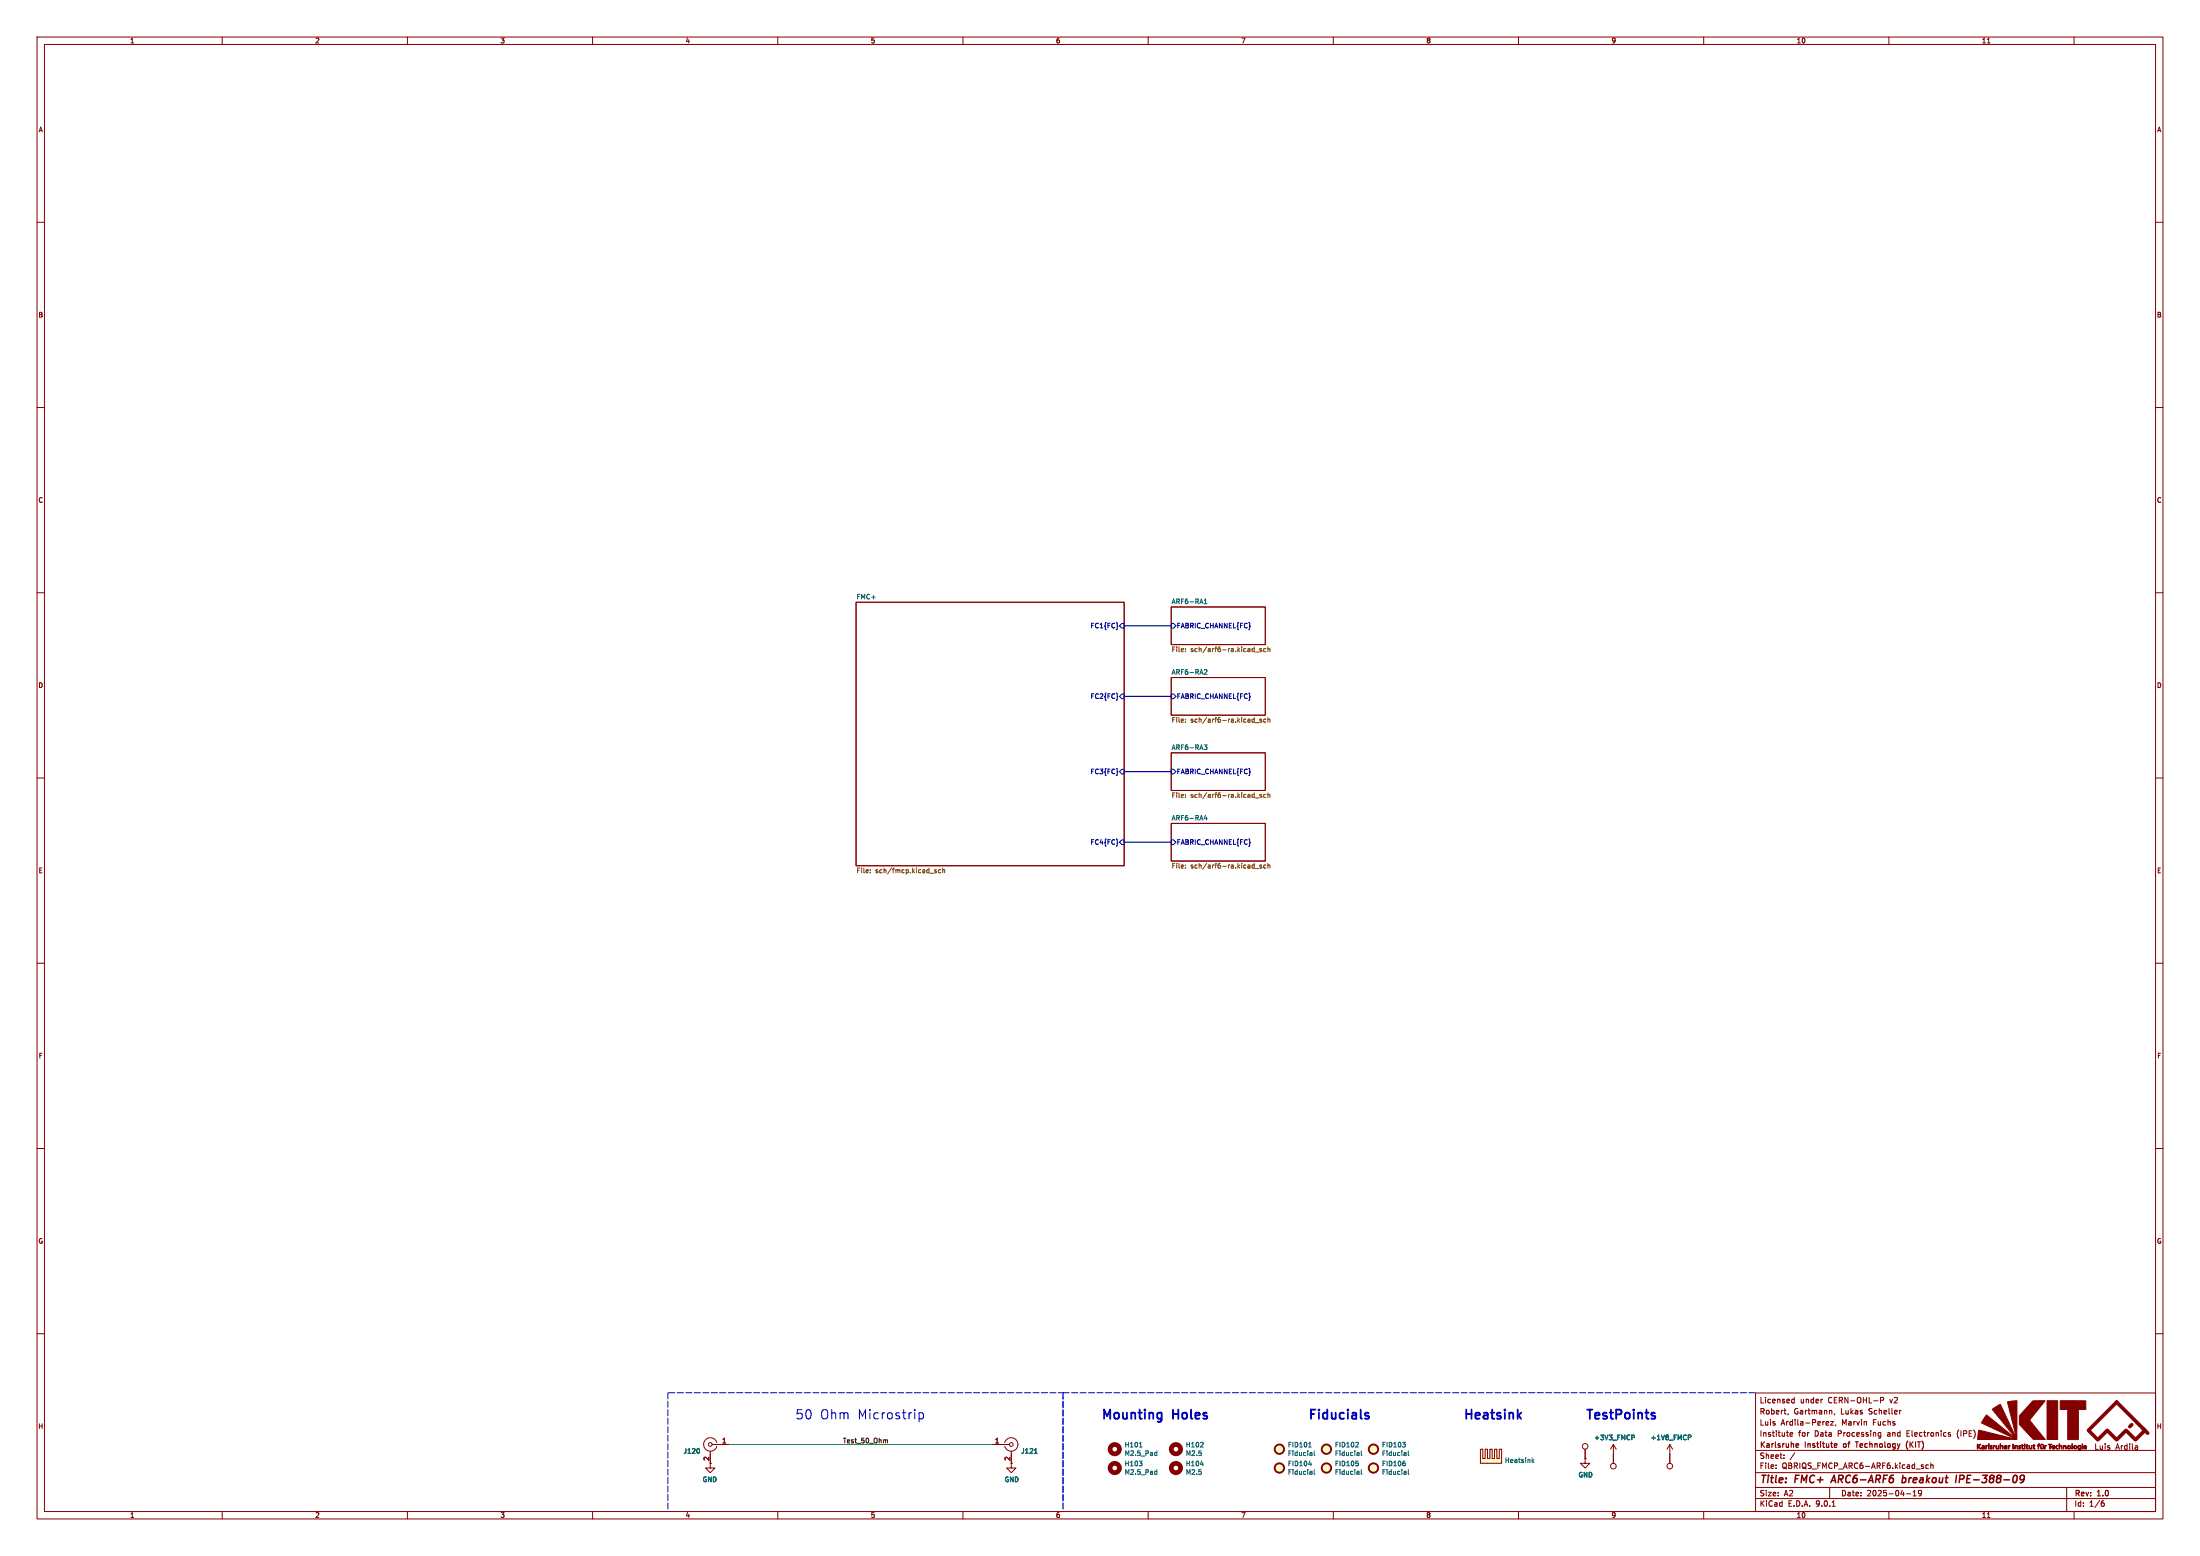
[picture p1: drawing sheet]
<svg xmlns="http://www.w3.org/2000/svg" width="594mm" height="420mm" viewBox="0 0 594 420" stroke-linecap="round" stroke-linejoin="round" font-family="sans-serif">
<g fill="none" stroke="#840000" stroke-width=".27">
<path d="M10 10h574v400h-574zM12 12h570v396h-570zM60 10v2M110 10v2M160 10v2M210 10v2M260 10v2M310 10v2M360 10v2M410 10v2M460 10v2M510 10v2"/>
<path d="M536.6 11.6h.7M560 10v2M10 60h2M582 60h2M10 110h2M582 110h2M10 160h2M231.1 162.6h72.4v71.1h-72.4zM316.2 163.8h25.4v10.2h-25.4zM582 160h2M316.2 182.9h25.4v10.1h-25.4zM10 210h2"/>
<path d="M316.2 203.2h25.4v10.2h-25.4zM582 210h2M316.2 222.3h25.4v10.1h-25.4zM10 260h2M582 260h2M10 310h2M582 310h2M10 360h2M474 376h108v32h-108zM483.9 378.6h.6M483.9 377.7h.6M484.5 377.2v1.5"/>
<path d="M492 377.7h.1M507.7 378l.8-.1v-.6l-.8-.1v1.5M582 360h2M474 397.5h108M474 391.5h108M479.5 396.2v.2M479.5 395.4v.2M481.7 393.5v.2M481.7 392.7v.2M482.8 381.6l-.1 .3M483.3 387.2l.7-.2v-.3h-.5l-.2 .2 .1 .7h.6M484.6 392.1l-1.3 1.9"/>
<path d="M493.2 383.7h.5v.3l-.7 .2M493.7 384.6l-.5 .1M494.2 383.7h.8l-.8 1h.8M495.4 381.6l-.2 .3M495.7 384.6l-.2 .3M507.2 387.6h.6M507.2 386.7h.6M507.8 386.7v1.2l-.3 .3-.3-.1M513.3 380.7l-.3 .1M520.7 395.4h-.5l-.2 .3 .1 .6h.6M521.3 395.5l.6-.1 .1 1M521.3 394.9v1.5"/>
<path d="M526 387l.7 .4-.2 .3-.5-.1M526.6 386.7h-.4l-.2 .2M60 408v2M110 408v2M160 408v2M210 408v2M260 408v2M310 408v2M360 408v2M410 408v2M460 408v2M474 404.5h108"/>
<path d="M474 401.5h108M494 401.5v3M494.7 406.6h.8M510 408v2M514.7 403.2h1.2M516.5 403.8h.9M516.5 402.7l.5-.4v1.5M518.8 402.9l-.3 .3-.4-.1-.1-.7 .5-.1 .3 .3-.1 .8-.2 .3-.4 .1M536.6 409.6h.7M558 401.5v6.5M560 408v2M567.6 405.6l.6 .3-.1 .5-.5 .2"/>
<path d="M568 405.1h-.4"/>
</g>
<path d="M495.2 398.2l-.9 2M513.7 399h.8M513.8 398.2l-.3 2M528.3 398.2l-.3 2M529.1 399.2h.8M530 398.2h-.8l-.2 2M545.7 398.3l.6-.1 .2 .2a1.47 1.47 0 0 1-.7 1.8h-.4M546.5 399.1l-.4 .3-.5-.1M514.4 400l-.3 .2-.5-.1" fill="none" stroke="#840000" stroke-width=".4"/>
<path d="M485.4 389.7l.2 .3-.7 .2M485.6 390.6l-.2 .1M497.8 389.8v.7M500.9 389.2h.9M501.3 389.2v1.5M514.8 390.6l.3 .6M515.1 389l-.3 .6M515.7 389.2v1.5M516.6 389.2l-.9 .8" fill="none" stroke="#840000" stroke-width=".3"/>
<path d="M301.7 168.9v.2M302.9 168.3h.6v1.2h-.6l-.6-.6zM316.2 168.3h.7l.6 .6-.6 .6h-.7zM301.7 188v.1M302.9 187.3h.6v1.3h-.6l-.6-.6zM316.2 187.3h.7l.6 .7-.6 .6h-.7zM301.7 208.3v.1M302.9 207.6h.6v1.3h-.6l-.6-.6zM316.2 207.6h.7l.6 .7-.6 .6h-.7zM301.7 227.4v.1M302.9 226.7h.6v1.3h-.6l-.6-.7zM316.2 226.7h.7l.6 .6-.6 .7h-.7z" fill="none" stroke="#000084" stroke-width=".27"/>
<g fill="none" stroke="#725600" stroke-width=".27">
<path d="M320.1 175.8v.1M320.1 175.1v.1M338.9 176h1M340.6 175.1l-.4 .1 .4 .3v.3h-.4M341.8 175.1h-.4l-.2 .2 .1 .5h.5M342.3 175.2l.5-.1 .1 .8M342.3 174.6v1.3M320.1 194.2v.1M320.1 194.8v.1M338.9 195.1h1M340.6 194.2l-.3-.1-.1 .2 .5 .4M340.7 194.7v.1"/>
<path d="M340.7 194.8l-.2 .1h-.3M341.8 194.2l-.4-.1-.2 .2 .1 .6h.5M342.3 193.7v1.2M342.3 194.2h.5l.1 .7M320.1 214.5v.1M320.1 215.1v.2M338.9 215.4h1M340.6 214.5l-.3-.1-.1 .3 .5 .3M340.7 215v.1M340.7 215.1l-.2 .2-.3-.1M341.8 214.5l-.4-.1-.2 .3 .1 .5h.5M342.3 214v1.3"/>
<path d="M342.3 214.5h.5l.1 .8M235 235.5v.1M235 234.8v.1M252.8 234.8l-.3-.1-.2 .3 .6 .3M252.9 235.4l-.2 .2-.4-.1M252.9 235.3v.1M253.4 234.9v.6h.6M253.5 234.8h.5M253.5 234.8l-.1 .1M254.5 234.9l.5-.1 .1 .8M254.5 234.3v1.3M320.1 233.5v.2"/>
<path d="M320.1 234.2v.1M338.9 234.4h1M340.6 233.5l-.4 .2 .4 .3v.3h-.4M341.8 233.5h-.4l-.2 .2 .1 .6h.5M342.3 233v1.3M342.3 233.6l.5-.1 .1 .8"/>
</g>
<path d="M325.2 163h.7M325.2 162l.3-.3v1.3M325.2 180.8l.4-.1 .3 .4-.8 .9h.8M325.1 201.1h.8l-.4 .4 .3 .2 .1 .4-.6 .2M325.5 220l-.3 1h.7M325.8 220.5v.9" fill="none" stroke="#006464" stroke-width=".27"/>
<g fill="#ffffc2">
<path d="M399.7 391.2h.7v2.5h.6v-2.5h.6v2.5h.7l-.7 1.3h-1.9z"/>
<path d="M402.3 391.2h.6v2.5h.6v-2.5h.7v2.5h.6v-2.5h.6v3.8h-3.8l.7-1.3z"/>
</g>
<g fill="none" stroke="#840000" stroke-width=".27">
<path d="M191.8 391.7v4.5h-1.3l1.3 1.3 1.2-1.3h-1.2M192.3 389.9h4.5M193.5 389.4a1.81 1.81 0 0 0-2.7-1 1.81 1.81 0 0 0-.1 2.9 1.81 1.81 0 0 0 2.8-.9M268 389.9h4.5M271.3 389.4a1.81 1.81 0 0 1 2.8-1 1.81 1.81 0 0 1 0 2.9 1.81 1.81 0 0 1-2.8-.9M273 391.7v4.5h1.3l-1.3 1.3-1.2-1.3h1.2M399.7 391.2h.7v2.5h.6v-2.5h.6v2.5h.7v-2.5h.6v2.5h.6v-2.5h.7v2.5h.6v-2.5h.6v3.8h-5.7zM428 393.7v1.3h1.3l-1.3 1.2-1.3-1.2h1.3M428 393.7h.1M428 391.2v2.5M435.6 389.9v5.1M435.6 389.9l-.8 1.3"/>
<path d="M435.6 389.9l.8 1.3M450.8 389.9l-.7 1.3M450.8 389.9l.8 1.3M450.8 389.9v5.1"/>
<circle cx="191.8" cy="389.9" r=".51"/>
<circle cx="273" cy="389.9" r=".51"/>
<circle cx="428" cy="390.4" r=".76"/>
<circle cx="435.6" cy="395.7" r=".76"/>
<circle cx="450.9" cy="395.7" r=".76"/>
</g>
<g fill="none" stroke="#006464" stroke-width=".27">
<path d="M188.8 391.1v1.1M279.3 392.3h.8M307.6 394.4h.8l-.5 .5M307.6 390.6h.8M308.3 395v.5M312 397.1l.3 .1M312 392l.3 .1M312.3 391.6v1.3h-.3M312.3 396.7v1.3M312.3 397.9l-.3 .1M324.1 390.6h.8M324.1 395.2h.8"/>
<path d="M324.8 389.4v.4M353.3 390.6h.8M353.3 395.2h.8M353.6 389.5l.1-.2v1.3M354.2 392.1l-.1 .8M354.2 397.2v.8M354.2 397.9l-.1 .1M354.2 397.4l-.1 .1M354.2 392.3l-.1 .1M354.8 396.7v1.1l.2 .2M354.8 391.6v1.1l.2 .2M366.1 394.4h.6"/>
<path d="M366.6 389.4l.1 .4-.7 .8h.8M366.6 394.9v.7M366.9 392.1l-.1 .8M366.9 397.2v.8M366.9 392.3l-.1 .1M366.9 397.9l-.1 .1M366.9 397.4l-.1 .1M367.5 391.6v1.1l.2 .2M367.5 396.7v1.1l.2 .2M378.7 389.3h.8l-.5 .5M379.3 394.9v.7M379.3 389.8v.7"/>
<path d="M379.6 392.1l-.1 .8M379.6 397.2v.8M379.6 397.9l-.1 .1M379.6 397.4l-.1 .1M379.6 392.3l-.1 .1M380.2 396.7v1.1l.2 .2M380.2 391.6v1.1l.2 .2M413.8 394.3l.4 .5M414.2 393.9l-.5 .5M440.6 387.3h.5l.2 .3-.1 .4h-.6M455.8 387.3h.5l.3 .3-.2 .4h-.6"/>
</g>
<g fill="#840000" stroke="#840000" stroke-width=".27">
<path d="M533.9 389.8h.2v.5l.8-.5-.6 .6 .6 .7-.8-.6v.5l-.2 .1z"/>
<path d="M535.2 390.2a.4 .4 0 0 1 .5 0 .4 .4 0 0 1 .1 .5v.4h-.7v-.3l.4 .2 .2-.2h-.6l.6-.4z"/>
<path d="M536.2 390.2h.5l-.3 .2-.1 .7z"/>
<path d="M536.9 389.7h.2v1.4h-.2z"/>
<path d="M537.4 390.2h.4l-.3 .2a.37 .37 0 0 1 .4 .4 .37 .37 0 0 1-.5 .3l-.1-.1 .4-.2-.4-.3z"/>
<path d="M538.1 390.2h.6l-.3 .2-.1 .7z"/>
<path d="M538.9 390.2l.2 .7a.29 .29 0 0 0 .3 0 .29 .29 0 0 0 .1-.4l.1-.4 .1 1h-.6z"/>
<path d="M540 389.7l.2 .1v.5h.6l.1 .8h-.2l-.2-.8a.55 .55 0 0 0-.3 .8h-.2z"/>
<path d="M534.3 386l10.1 2.5h-10.4z"/>
<path d="M541.2 390.2a.43 .43 0 0 1 .6 0 .43 .43 0 0 1 .1 .5h-.6l.2 .3 .4-.1-.1 .2a.49 .49 0 0 1-.6-.1 .49 .49 0 0 1-.1-.5h.7a.23 .23 0 0 0-.3-.2 .23 .23 0 0 0-.2 .2h-.2z"/>
<path d="M542.3 390.2h.5l-.3 .2-.1 .7h-.2z"/>
<path d="M543.4 389.8h.2v1.3h-.2z"/>
<path d="M544 390.2h.3a.55 .55 0 0 1 .5 .3 .55 .55 0 0 1-.1 .6l-.2-.8-.3 .1-.2 .7z"/>
<path d="M536.2 382.1l.2-.2 8 6.5-6.5-8 2.2-1.3 4.4 9.2-2.5-9.9 2.6-.3-.1 10.4-9.4-4.4z"/>
<path d="M545.1 390.2h.5l-.3 .2a.34 .34 0 0 1 .3 .5 .34 .34 0 0 1-.6 .1l.4-.1-.3-.3z"/>
<path d="M545.9 389.9l.4 .3-.2 .1v.6l.3 .1-.1 .1-.3-.1-.1-.7-.2-.1z"/>
<path d="M546.6 389.7l.2 .1-.1 .2z"/>
<path d="M546.6 390.2h.2v.9h-.2z"/>
<path d="M546.9 390.2l.4-.3 .3 .3-.3 .1 .3 .8h-.4l-.1-.8z"/>
<path d="M547.9 390.1l.3 .9 .2-.1 .2-.7v.9l-.1-.1a.39 .39 0 0 1-.4 .1 .39 .39 0 0 1-.3-.4z"/>
<path d="M549 390l.2-.1 .3 .3-.3 .1 .2 .8h-.3l-.3-.9z"/>
<path d="M550.3 389.8h.4l-.3 .3 .3 .1-.3 .1v.8l-.1-.8h-.2z"/>
<path d="M551.1 389.8l.1 .2z"/>
<path d="M551 390.2h.1a.47 .47 0 0 0 .3 .7l.3-.8v1l-.1-.1a.4 .4 0 0 1-.5 .1 .4 .4 0 0 1-.2-.5z"/>
<path d="M551.5 389.8l.1 .2z"/>
<path d="M548.9 378.1h3.3l-4.2 5.2 4.2 5.2h-3.2l-3.8-4v-2.4z"/>
<path d="M552 390.2h.6l-.3 .2-.1 .7h-.2z"/>
<path d="M553 389.8h1l-.4 .2v1.1h-.2v-1.1z"/>
<path d="M554.1 390.2h.6l.1 .5h-.6l.6 .3a.48 .48 0 0 1-.6 .1 .48 .48 0 0 1-.2-.6h.6a.24 .24 0 0 0-.2-.2 .24 .24 0 0 0-.2 .2h-.2z"/>
<path d="M552.7 378.1h2.9v10.4h-2.9z"/>
<path d="M555.1 390.3h.6a.4 .4 0 0 0-.4 .1 .4 .4 0 0 0-.1 .5l.5 .1a.46 .46 0 0 1-.7-.1 .46 .46 0 0 1 .1-.6z"/>
<path d="M555.9 389.7l.3 .5a.45 .45 0 0 1 .5 .1 .45 .45 0 0 1 .1 .5l-.2 .3v-.7l-.3-.1-.2 .8h-.2z"/>
<path d="M557.1 390.2h.4a.52 .52 0 0 1 .4 .3 .52 .52 0 0 1-.2 .6l-.1-.8-.3 .1-.2 .7z"/>
<path d="M558.3 390.3l.6-.1 .2 .6a.48 .48 0 0 1-.5 .3 .48 .48 0 0 1-.4-.4h.1a.3 .3 0 0 0 .5 .2 .3 .3 0 0 0 0-.5 .3 .3 0 0 0-.4 .1l-.2 .2z"/>
<path d="M559.4 389.7l.2 1.4h-.2z"/>
<path d="M560 390.3a.48 .48 0 0 1 .7 0 .48 .48 0 0 1-.2 .8 .48 .48 0 0 1-.7-.4h.2a.3 .3 0 0 0 .5 .2 .3 .3 0 0 0 0-.5 .3 .3 0 0 0-.5 .1l-.2 .2z"/>
<path d="M556.3 378.1h6.9v2.3h-2v8.2h-2.9v-8.2h-2z"/>
<path d="M561.2 390.2h.7v1.1l-.2 .2h-.6l.6-.4-.6-.1-.1-.4h.2a.27 .27 0 0 0 .2 .4 .27 .27 0 0 0 .3-.4 .27 .27 0 0 0-.3-.3 .27 .27 0 0 0-.2 .3h-.2z"/>
<path d="M562.2 389.8l.1-.1v.2z"/>
<path d="M562.2 390.2h.1v.9h-.2z"/>
<path d="M562.7 390.2a.43 .43 0 0 1 .5 0 .43 .43 0 0 1 .2 .5h-.7l.2 .3h.4l-.1 .1a.49 .49 0 0 1-.5-.1 .49 .49 0 0 1-.2-.5l.6 .1a.22 .22 0 0 0-.2-.3 .22 .22 0 0 0-.2 .2h-.2z"/>
</g>
<g fill="#ffffc2" stroke="#ffffc2" stroke-width=".27">
<circle cx="358.1" cy="391.2" r="1.27"/>
<circle cx="345.4" cy="396.2" r="1.27"/>
<circle cx="345.4" cy="391.2" r="1.27"/>
<circle cx="358.1" cy="396.2" r="1.27"/>
<circle cx="370.8" cy="396.2" r="1.27"/>
<circle cx="370.8" cy="391.2" r="1.27"/>
</g>
<g fill="none" stroke="#840000" stroke-width=".51">
<circle cx="345.4" cy="396.2" r="1.27"/>
<circle cx="345.4" cy="391.2" r="1.27"/>
<circle cx="358.1" cy="396.2" r="1.27"/>
<circle cx="358.1" cy="391.2" r="1.27"/>
<circle cx="370.8" cy="396.2" r="1.27"/>
<circle cx="370.8" cy="391.2" r="1.27"/>
</g>
<g fill="none" stroke="#840000" stroke-width="1.3">
<circle cx="301" cy="396.2" r="1.27"/>
<circle cx="301" cy="391.2" r="1.27"/>
<circle cx="317.5" cy="396.2" r="1.27"/>
<circle cx="317.5" cy="391.2" r="1.27"/>
</g>
<path d="M563.9 386.1l7.6-7.6 7.6 7.6-2.5 2.5-2.6-2.5-2.5 2.5-2.5-2.5-2.6 2.5zM575.6 384.6l-.5 .5M578.6 385.6l1.3 1.2" fill="none" stroke="#840000" stroke-width=".99"/>
<path d="M239.1 388.7h.5v.8" fill="none" stroke="#0f0f0f" stroke-width=".27"/>
<path d="M180.3 375.9v31.8M180.6 375.9h106.7M287 375.9h186.7M287 375.9v31.8M287 405.1v-27.9" fill="none" stroke="#0000c2" stroke-width=".27" stroke-dasharray="1.7 .6"/>
<path d="M303.5 168.9h12.7M303.5 188h12.7M303.5 208.3h12.7M303.5 227.3h12.7" fill="none" stroke="#000084" stroke-width=".3"/>
<path d="M196.8 389.9h71.2" fill="none" stroke="#009600" stroke-width=".27"/>
<path d="M368.9 382.1l.6 .1 .1 .4-.3 .4h-.5M368.9 381.3l.6 .1M410 382l.7 1M410.7 381.3l-.9 .9M446.6 382.1l.3 .4-.3 .5M446.6 381.3l.2 .1" fill="none" stroke="#0000c2" stroke-width=".5"/>
<path d="M248.2 381.3v2.5M248.2 381.4l.7-.1 .4 .5v.7l-.2 .4h-.9" fill="none" stroke="#0000c2" stroke-width=".27"/>
<g font-size="3.5" fill="#0000c2">
<text x="214.6" y="383.3">50</text>
<text x="221.2" y="383.3">Ohm</text>
<text x="231.3" y="383.3">Microstrip</text>
<text x="297.2" y="383.3">Mounting</text>
<text x="316.8" y="383.3">Holes</text>
<text x="353.1" y="383.3">Fiducials</text>
<text x="395" y="383.3">Heatsink</text>
<text x="428" y="383.3">TestPoints</text>
</g>
<g font-size="2.8" fill="#840000">
<text x="475" y="400.9">Title:</text>
<text x="484.7" y="400.9">FMC+</text>
<text x="495.5" y="400.9">ARC6-ARF6</text>
<text x="515.2" y="400.9">breakout</text>
<text x="530.5" y="400.9">IPE-388-09</text>
</g>
<g font-size="2.1" fill="#840000">
<text x="475" y="382">Robert,</text>
<text x="475" y="379">Licensed</text>
<text x="484.3" y="382">Gartmann,</text>
<text x="486" y="379">under</text>
<text x="493.6" y="379">CERN-OHL-P</text>
<text x="497" y="382">Lukas</text>
<text x="504.7" y="382">Scheller</text>
<text x="510.4" y="379">v2</text>
<text x="475" y="388">Institute</text>
<text x="475" y="385">Luis</text>
<text x="480.8" y="385">Ardila-Perez,</text>
<text x="485.5" y="388">for</text>
<text x="490" y="388">Data</text>
<text x="496.3" y="388">Processing</text>
<text x="497.3" y="385">Marvin</text>
<text x="505.8" y="385">Fuchs</text>
<text x="509.8" y="388">and</text>
<text x="515.2" y="388">Electronics</text>
<text x="528.9" y="388">(IPE)</text>
<text x="475" y="394">Sheet:</text>
<text x="475" y="391.2">Karlsruhe</text>
<text x="487.5" y="391.2">Institute</text>
<text x="498.4" y="391.2">of</text>
<text x="502.4" y="391.2">Technology</text>
<text x="516.5" y="391.2">(KIT)</text>
<text x="565.4" y="391.5">Luis</text>
<text x="571.2" y="391.5">Ardila</text>
<text x="475" y="396.7">File:</text>
<text x="481.1" y="396.7">QBRIQS_FMCP_ARC6-ARF6.kicad_sch</text>
<text x="475" y="406.9">KiCad</text>
<text x="475" y="404.1">Size:</text>
<text x="481.7" y="404.1">A2</text>
<text x="482.7" y="406.9">E.D.A.</text>
<text x="490.3" y="406.9">9.0.1</text>
<text x="497" y="404.1">Date:</text>
<text x="504" y="404.1">2025-04-19</text>
<text x="560" y="404.3">Rev:</text>
<text x="560" y="406.9">Id:</text>
<text x="564.1" y="406.9">1/6</text>
<text x="566.4" y="404.3">1.0</text>
</g>
<g font-size="1.8" fill="#840000">
<text x="35" y="11.9">1</text>
<text x="85" y="11.9">2</text>
<text x="135" y="11.9">3</text>
<text x="185" y="11.9">4</text>
<text x="235" y="11.9">5</text>
<text x="285" y="11.9">6</text>
<text x="335" y="11.9">7</text>
<text x="385" y="11.9">8</text>
<text x="435" y="11.9">9</text>
<text x="485" y="11.9">10</text>
<text x="535" y="11.9">11</text>
<text x="10.3" y="35.9">A</text>
<text x="582.3" y="35.9">A</text>
<text x="10.3" y="85.9">B</text>
<text x="582.3" y="85.9">B</text>
<text x="10.3" y="135.9">C</text>
<text x="582.3" y="135.9">C</text>
<text x="10.3" y="185.9">D</text>
<text x="582.3" y="185.9">D</text>
<text x="10.3" y="235.9">E</text>
<text x="582.3" y="235.9">E</text>
<text x="10.3" y="285.9">F</text>
<text x="582.3" y="285.9">F</text>
<text x="10.3" y="335.9">G</text>
<text x="582.3" y="335.9">G</text>
<text x="10.2" y="385.9">H</text>
<text x="582.2" y="385.9">H</text>
<text x="191.5" y="394.4" transform="rotate(-90 191.5 394.4)">2</text>
<text x="272.8" y="394.4" transform="rotate(-90 272.8 394.4)">2</text>
<text x="35" y="409.9">1</text>
<text x="85" y="409.9">2</text>
<text x="135" y="409.9">3</text>
<text x="185" y="409.9">4</text>
<text x="235" y="409.9">5</text>
<text x="285" y="409.9">6</text>
<text x="335" y="409.9">7</text>
<text x="385" y="409.9">8</text>
<text x="435" y="409.9">9</text>
<text x="485" y="409.9">10</text>
<text x="535" y="409.9">11</text>
</g>
<g font-size="1.8" fill="#006464">
<text x="231.1" y="161.8">FMC+</text>
<text x="316.2" y="163.1">ARF6-RA1</text>
<text x="316.2" y="182.2">ARF6-RA2</text>
<text x="316.2" y="202.5">ARF6-RA3</text>
<text x="316.2" y="221.5">ARF6-RA4</text>
<text x="430.3" y="388.9">+3V3_FMCP</text>
<text x="445.6" y="388.9">+1V8_FMCP</text>
<text x="184.4" y="392.6">J120</text>
<text x="275.6" y="392.6">J121</text>
<text x="303.5" y="395.9">H103</text>
<text x="303.5" y="390.9">H101</text>
<text x="303.5" y="393.2">M2.5_Pad</text>
<text x="320" y="390.9">H102</text>
<text x="320" y="393.2">M2.5</text>
<text x="320" y="395.9">H104</text>
<text x="347.6" y="395.9">FID104</text>
<text x="347.6" y="390.9">FID101</text>
<text x="347.6" y="393.2">Fiducial</text>
<text x="360.3" y="390.9">FID102</text>
<text x="360.3" y="395.9">FID105</text>
<text x="360.3" y="393.2">Fiducial</text>
<text x="373" y="395.9">FID106</text>
<text x="373" y="390.9">FID103</text>
<text x="373" y="393.2">Fiducial</text>
<text x="406.2" y="395.1">Heatsink</text>
<text x="189.6" y="400.2">GND</text>
<text x="271.1" y="400.2">GND</text>
<text x="303.5" y="398.2">M2.5_Pad</text>
<text x="320" y="398.2">M2.5</text>
<text x="347.6" y="398.2">Fiducial</text>
<text x="360.3" y="398.2">Fiducial</text>
<text x="373" y="398.2">Fiducial</text>
<text x="426.1" y="399">GND</text>
</g>
<g font-size="1.8" fill="#000084">
<text x="294.3" y="169.8">FC1{FC}</text>
<text x="317.6" y="169.8">FABRIC_CHANNEL{FC}</text>
<text x="294.3" y="188.8">FC2{FC}</text>
<text x="317.6" y="188.8">FABRIC_CHANNEL{FC}</text>
<text x="294.3" y="209.1">FC3{FC}</text>
<text x="317.6" y="209.1">FABRIC_CHANNEL{FC}</text>
<text x="294.3" y="228.2">FC4{FC}</text>
<text x="317.6" y="228.2">FABRIC_CHANNEL{FC}</text>
</g>
<g font-size="1.8" fill="#725600">
<text x="316.2" y="176.3">File:</text>
<text x="321.5" y="176.3">sch/arf6-ra.kicad_sch</text>
<text x="316.2" y="195.4">File:</text>
<text x="321.5" y="195.4">sch/arf6-ra.kicad_sch</text>
<text x="316.2" y="215.7">File:</text>
<text x="321.5" y="215.7">sch/arf6-ra.kicad_sch</text>
<text x="231.1" y="236">File:</text>
<text x="236.4" y="236">sch/fmcp.kicad_sch</text>
<text x="316.2" y="234.7">File:</text>
<text x="321.5" y="234.7">sch/arf6-ra.kicad_sch</text>
</g>
<g font-size="1.8" fill="#a90000">
<text x="194.9" y="389.6">1</text>
<text x="268.5" y="389.6">1</text>
</g>
<text font-size="1.8" fill="#0f0f0f" x="227.5" y="389.6">Test_50_Ohm</text>
</svg>
